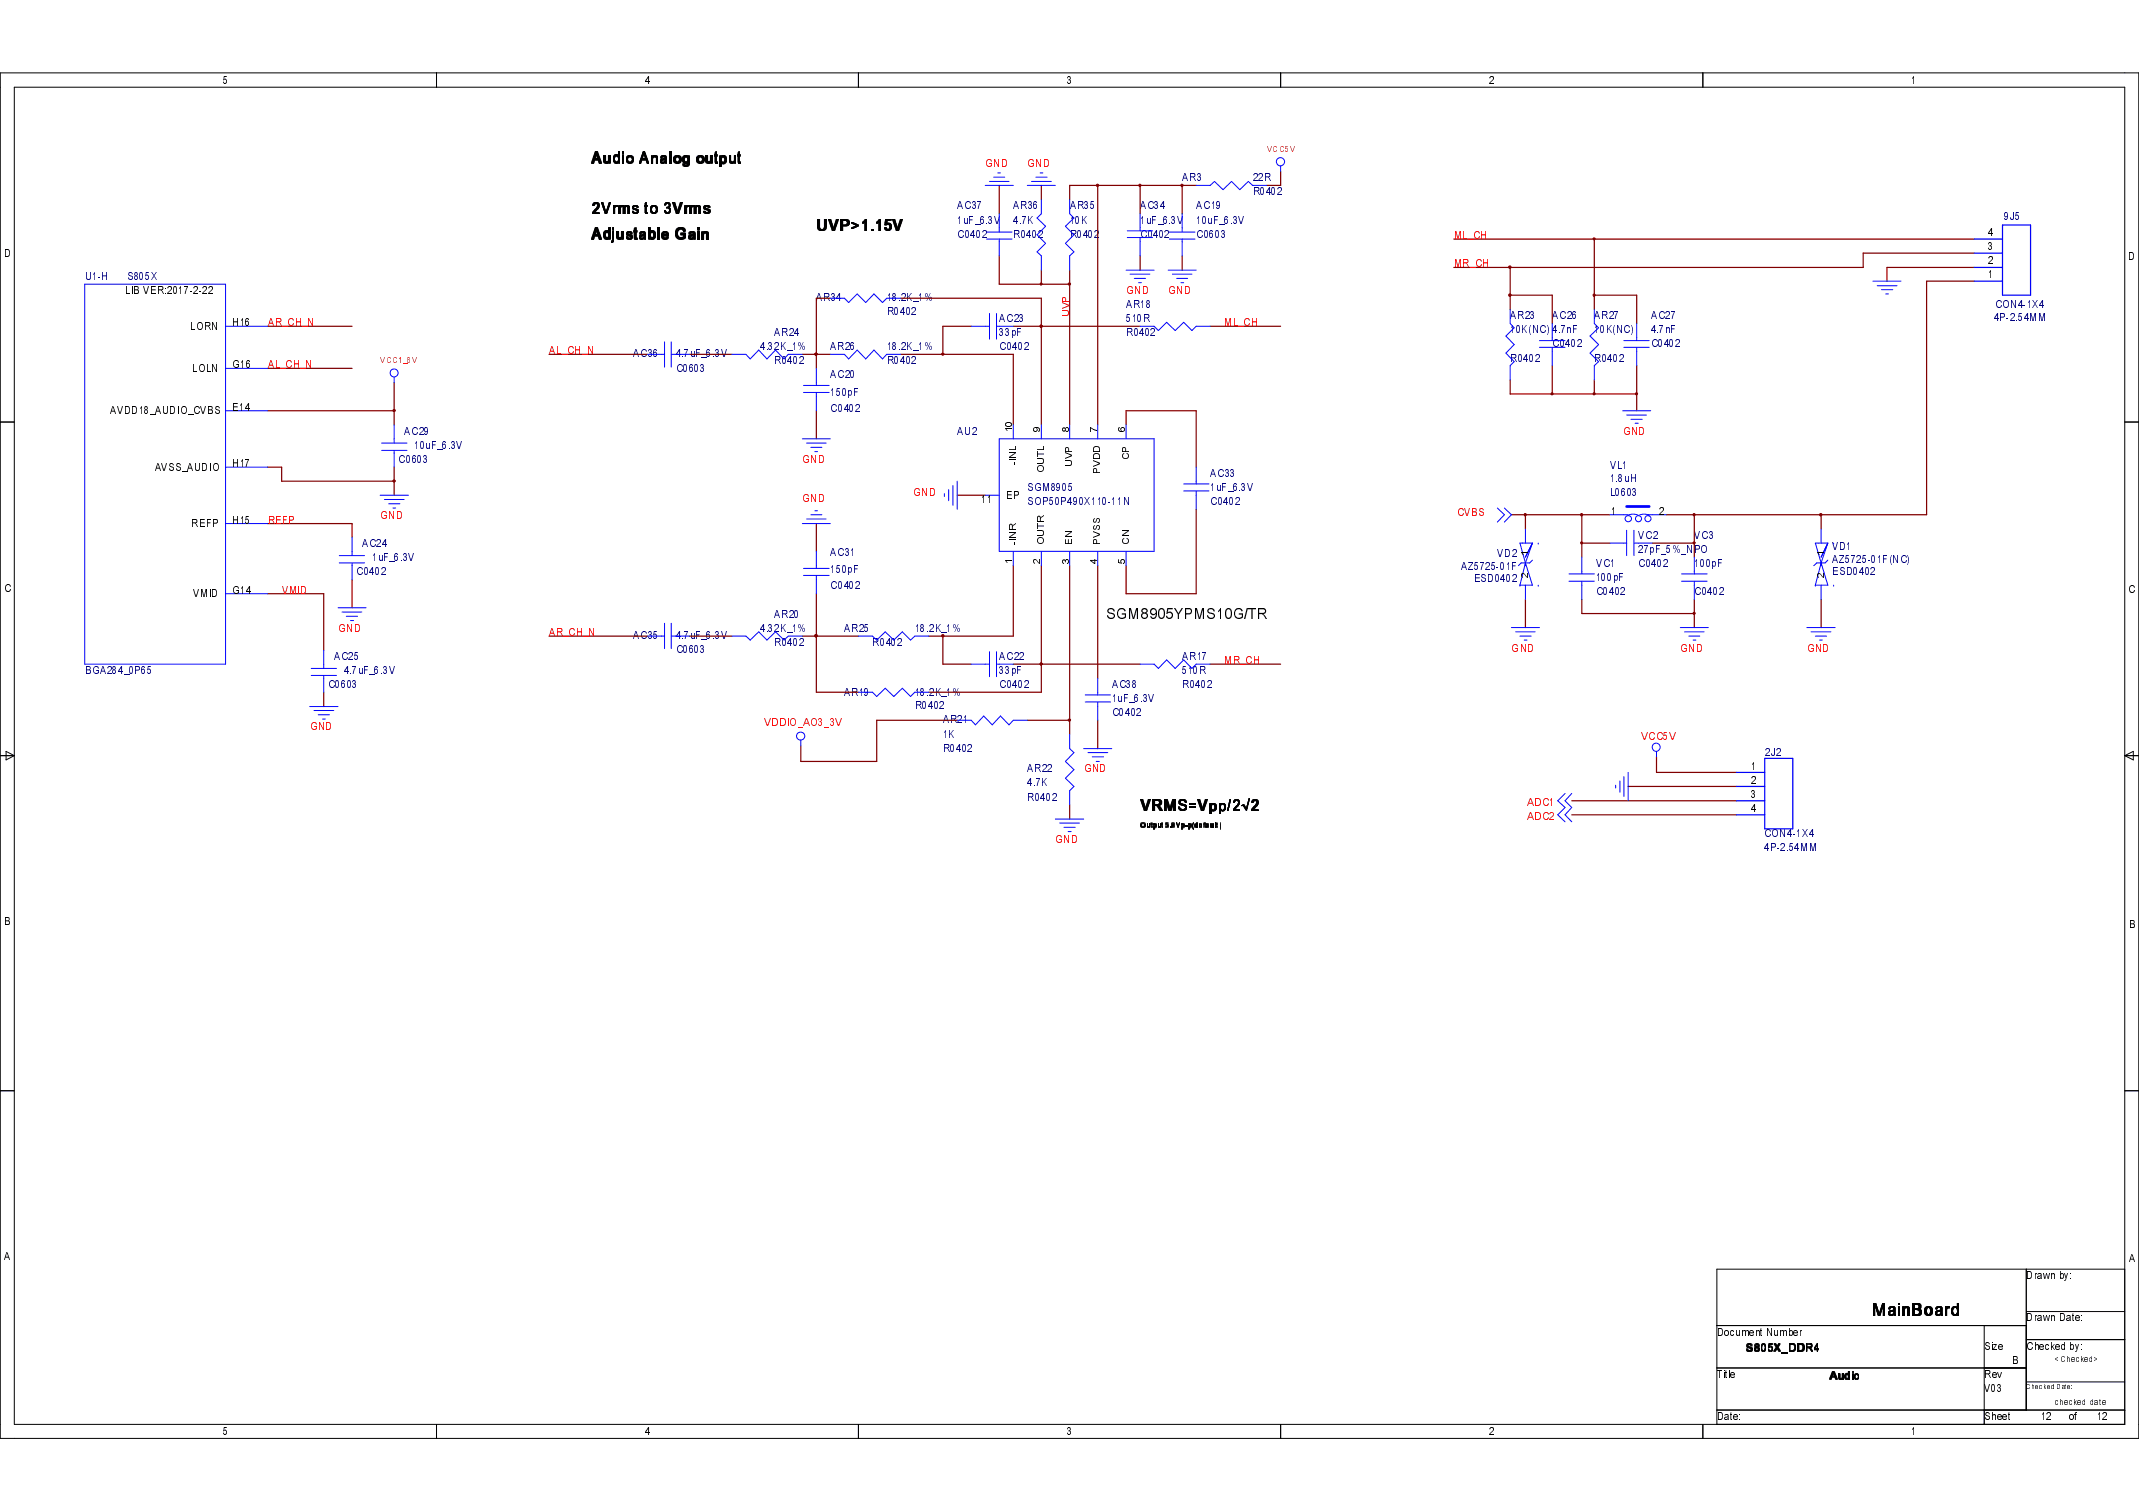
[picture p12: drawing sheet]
<svg xmlns="http://www.w3.org/2000/svg" width="297mm" height="210mm" viewBox="0 0 297 210" stroke-linecap="round" stroke-linejoin="round" font-family="sans-serif">
<g fill="none" stroke="#800000" stroke-width=".17">
<path d="M138.8 35.5v4h9.7M138.8 25.7v4M144.6 25.7v2M144.6 37.5v2M148.5 37.5v21.5M152.4 25.7v33.3M158.3 25.7v4M158.3 35.5v2M164.2 25.7v4M164.2 35.5v2M166.1 25.7h-17.6v2M177.8 23.8v1.9h-1.9"/>
<path d="M201.9 33.2h72.2M209.7 37.1v5.9M221.4 33.2v9.8M274.1 39h-6.6v32.5h-36.1M274.1 35.1h-15.4v2h-56.8M274.1 37.1h-12.1v1.9M37.2 57h17.5M37.2 51.1h11.7M37.2 45.3h11.7M54.7 53.1v5.9M76.2 49.2h13.7M95.8 49.2h5.8"/>
<path d="M111.4 49.2h3.9M113.4 49.2h.1M113.4 57v3.9M115.3 41.4h-1.9v9.7M125.1 49.2h15.6v9.8M125.1 41.4h19.5v17.6M134.9 45.3h-4v3.9M140.7 45.3h17.6M144.6 45.3h.1M156.4 59v-2h9.7v7.9M168.1 45.3h9.7M209.7 52.7v2h17.6"/>
<path d="M209.7 41h5.9v3.9M215.6 50.8v3.9M221.4 41h5.9v3.9M221.4 52.7v2M227.3 50.8v6.2M37.2 72.7h11.7v1.9M37.2 64.9h1.9v1.9h15.6M54.7 64.9v3.8M113.4 72.7v3.8M132.9 68.7h3.9M140.7 78.5v9.8h-11.7M144.6 78.5v17.6h-15.6"/>
<path d="M148.5 78.5v23.4M152.4 78.5v15.6M166.1 70.7v11.7h-9.7v-3.9M209.9 71.5h13.7M211.8 71.5v1.9M219.7 71.5v5.8M219.7 75.4h3.9M229.4 75.4h5.9M235.3 71.5v5.8M252.9 71.5v1.9M37.2 82.4h7.8v7.9M45 96.1v2"/>
<path d="M48.9 80.5v3.9M76.2 88.3h13.7M95.8 88.3h5.8M111.4 88.3h7.8M113.4 88.3h.1M113.4 82.4v13.7h5.8M130.9 88.3v3.9h4M132.9 100h-11.2v5.7h-10.5v-2.2M140.7 92.2h17.6M142.7 100h5.8M144.6 92.2h.1M152.4 100v3.9"/>
<path d="M168.1 92.2h9.7M211.8 83.2v3.9M219.7 83.2v2h15.6M235.3 83.2v3.9M252.9 83.2v3.9M148.5 111.7v2M218.3 111.2h22.8M218.3 113.1h22.8M226.1 109.2h15M230 105.1v2.1h11.1"/>
</g>
<path d="M219.5 71.3h.2v.3h-.2z" fill-rule="evenodd" fill="#800000"/>
<path d="M219.5 71.3h.2v.3h-.2z" fill="none" stroke="#800000" stroke-width=".14"/>
<path d="M219.5 75.3h.2v.2h-.2z" fill-rule="evenodd" fill="#800000"/>
<path d="M219.5 75.3h.2v.2h-.2z" fill="none" stroke="#800000" stroke-width=".14"/>
<path d="M211.7 71.3h.2v.3h-.2z" fill-rule="evenodd" fill="#800000"/>
<path d="M211.7 71.3h.2v.3h-.2z" fill="none" stroke="#800000" stroke-width=".14"/>
<path d="M235.1 75.3h.3v.2h-.3z" fill-rule="evenodd" fill="#800000"/>
<path d="M235.1 75.3h.3v.2h-.3z" fill="none" stroke="#800000" stroke-width=".14"/>
<path d="M235.1 71.3h.3v.3h-.3z" fill-rule="evenodd" fill="#800000"/>
<path d="M235.1 71.3h.3v.3h-.3z" fill="none" stroke="#800000" stroke-width=".14"/>
<path d="M252.7 71.3h.3v.3h-.3z" fill-rule="evenodd" fill="#800000"/>
<path d="M252.7 71.3h.3v.3h-.3z" fill="none" stroke="#800000" stroke-width=".14"/>
<path d="M209.5 40.8h.3v.3h-.3z" fill-rule="evenodd" fill="#800000"/>
<path d="M209.5 40.8h.3v.3h-.3z" fill="none" stroke="#800000" stroke-width=".14"/>
<path d="M209.5 37h.3v.2h-.3z" fill-rule="evenodd" fill="#800000"/>
<path d="M209.5 37h.3v.2h-.3z" fill="none" stroke="#800000" stroke-width=".14"/>
<path d="M221.3 40.8h.2v.3h-.2z" fill-rule="evenodd" fill="#800000"/>
<path d="M221.3 40.8h.2v.3h-.2z" fill="none" stroke="#800000" stroke-width=".14"/>
<path d="M221.3 33.1h.2v.2h-.2z" fill-rule="evenodd" fill="#800000"/>
<path d="M221.3 33.1h.2v.2h-.2z" fill="none" stroke="#800000" stroke-width=".14"/>
<path d="M54.6 56.9h.3v.2h-.3z" fill-rule="evenodd" fill="#800000"/>
<path d="M54.6 56.9h.3v.2h-.3z" fill="none" stroke="#800000" stroke-width=".14"/>
<path d="M113.2 49.1h.2v.2h-.2z" fill-rule="evenodd" fill="#800000"/>
<path d="M113.2 49.1h.2v.2h-.2z" fill="none" stroke="#800000" stroke-width=".14"/>
<path d="M113.2 88.1h.2v.3h-.2z" fill-rule="evenodd" fill="#800000"/>
<path d="M113.2 88.1h.2v.3h-.2z" fill="none" stroke="#800000" stroke-width=".14"/>
<path d="M144.5 39.3h.2v.2h-.2z" fill-rule="evenodd" fill="#800000"/>
<path d="M144.5 39.3h.2v.2h-.2z" fill="none" stroke="#800000" stroke-width=".14"/>
<path d="M148.4 39.3h.2v.2h-.2z" fill-rule="evenodd" fill="#800000"/>
<path d="M148.4 39.3h.2v.2h-.2z" fill="none" stroke="#800000" stroke-width=".14"/>
<path d="M148.4 99.9h.2v.2h-.2z" fill-rule="evenodd" fill="#800000"/>
<path d="M148.4 99.9h.2v.2h-.2z" fill="none" stroke="#800000" stroke-width=".14"/>
<path d="M54.6 66.7h.3v.2h-.3z" fill-rule="evenodd" fill="#800000"/>
<path d="M54.6 66.7h.3v.2h-.3z" fill="none" stroke="#800000" stroke-width=".14"/>
<path d="M130.8 49.1h.3v.2h-.3z" fill-rule="evenodd" fill="#800000"/>
<path d="M130.8 49.1h.3v.2h-.3z" fill="none" stroke="#800000" stroke-width=".14"/>
<path d="M144.5 45.2h.2v.2h-.2z" fill-rule="evenodd" fill="#800000"/>
<path d="M144.5 45.2h.2v.2h-.2z" fill="none" stroke="#800000" stroke-width=".14"/>
<path d="M164 25.6h.2v.3h-.2z" fill-rule="evenodd" fill="#800000"/>
<path d="M164 25.6h.2v.3h-.2z" fill="none" stroke="#800000" stroke-width=".14"/>
<path d="M152.3 25.6h.2v.3h-.2z" fill-rule="evenodd" fill="#800000"/>
<path d="M152.3 25.6h.2v.3h-.2z" fill="none" stroke="#800000" stroke-width=".14"/>
<path d="M158.2 25.6h.2v.3h-.2z" fill-rule="evenodd" fill="#800000"/>
<path d="M158.2 25.6h.2v.3h-.2z" fill="none" stroke="#800000" stroke-width=".14"/>
<path d="M130.8 88.1h.3v.3h-.3z" fill-rule="evenodd" fill="#800000"/>
<path d="M130.8 88.1h.3v.3h-.3z" fill="none" stroke="#800000" stroke-width=".14"/>
<path d="M144.5 92.1h.2v.2h-.2z" fill-rule="evenodd" fill="#800000"/>
<path d="M144.5 92.1h.2v.2h-.2z" fill="none" stroke="#800000" stroke-width=".14"/>
<path d="M215.4 54.6h.2v.2h-.2z" fill-rule="evenodd" fill="#800000"/>
<path d="M215.4 54.6h.2v.2h-.2z" fill="none" stroke="#800000" stroke-width=".14"/>
<path d="M221.3 54.6h.2v.2h-.2z" fill-rule="evenodd" fill="#800000"/>
<path d="M221.3 54.6h.2v.2h-.2z" fill="none" stroke="#800000" stroke-width=".14"/>
<path d="M227.1 54.6h.3v.2h-.3z" fill-rule="evenodd" fill="#800000"/>
<path d="M227.1 54.6h.3v.2h-.3z" fill="none" stroke="#800000" stroke-width=".14"/>
<path d="M235.1 85h.3v.2h-.3z" fill-rule="evenodd" fill="#800000"/>
<path d="M235.1 85h.3v.2h-.3z" fill="none" stroke="#800000" stroke-width=".14"/>
<path d="M113.2 49.1h.2v.2h-.2z" fill-rule="evenodd" fill="#800000"/>
<path d="M113.2 49.1h.2v.2h-.2z" fill="none" stroke="#800000" stroke-width=".14"/>
<path d="M113.2 88.1h.2v.3h-.2z" fill-rule="evenodd" fill="#800000"/>
<path d="M113.2 88.1h.2v.3h-.2z" fill="none" stroke="#800000" stroke-width=".14"/>
<path d="M144.5 45.2h.2v.2h-.2z" fill-rule="evenodd" fill="#800000"/>
<path d="M144.5 45.2h.2v.2h-.2z" fill="none" stroke="#800000" stroke-width=".14"/>
<path d="M144.5 92.1h.2v.2h-.2z" fill-rule="evenodd" fill="#800000"/>
<path d="M144.5 92.1h.2v.2h-.2z" fill="none" stroke="#800000" stroke-width=".14"/>
<g fill="none" stroke="#00f" stroke-width=".14">
<path d="M11.8 39.5h19.5v52.7h-19.5zM136.8 25.7h3.9M137 32.2h3.5M137 33.2h3.5M137.4 25.2h2.7M138 24.6h1.5M138.6 24h.3M138.8 29.7v2.5M138.8 33.2v2.3M142.7 25.7h3.9M143.3 25.2h2.7M143.8 24.6h1.6"/>
<path d="M144.4 24h.4M144.6 27.7v2l-.6 .6 1.2 1.1-1.2 1.2 1.2 1.2-1.2 1.2 .6 .5v2M148.5 27.7v2l.6 .6-1.1 1.1 1.1 1.2-1.1 1.2 1.1 1.2-.6 .5v2M156.4 37.5h3.9M156.5 33h3.6M156.5 32h3.6M156.9 38.1h2.8M157.5 38.7h1.6M158.1 39.2h.4M158.3 29.7v2.3M158.3 33v2.5M162.2 37.5h3.9"/>
<path d="M162.4 32.2h3.5M162.4 33.2h3.5M162.8 38.1h2.7M163.4 38.7h1.5M164 39.2h.4M164.2 29.7v2.5M164.2 33.2v2.3M166.1 25.7h2l.6-.5 1.1 1.1 1.2-1.1 1.2 1.1 1.2-1.1 .5 .5h2M177.8 23v.8M260.1 39h3.9M260.7 39.7h2.7M31.3 57h5.9"/>
<path d="M31.3 51.1h5.9M31.3 45.3h5.9M54.7 52.4v.7M54.7 59v2.5M89.9 49.2h2.4M92.3 47.5v3.5M93.2 49.2h2.6M93.2 47.5v3.5M101.6 49.2h2l.6 .6 1.2-1.2 1.1 1.2 1.2-1.2 1.2 1.2 .6-.6h1.9M111.6 54.5h3.5M111.6 53.5h3.5M113.4 51.1v2.4"/>
<path d="M113.4 54.5v2.5M115.3 49.2h2l.6 .6 1.1-1.2 1.2 1.2 1.2-1.2 1.2 1.2 .5-.6h2M115.3 41.4h2l.6 .6 1.1-1.2 1.2 1.2 1.2-1.2 1.2 1.2 .5-.6h2M134.9 45.3h2.5M137.4 43.5v3.6M138.4 43.5v3.6M138.4 45.3h2.3M140.7 59v1.9M144.6 59v1.9M148.5 59v1.9M152.4 59v1.9M156.4 59v1.9"/>
<path d="M158.3 45.3h2l.6 .6 1.1-1.2 1.2 1.2 1.2-1.2 1.1 1.2 .6-.6h2M209.7 43v1.9l.6 .6-1.2 1.2 1.2 1.1-1.2 1.2 1.2 1.2-.6 .6v1.9M213.8 48.2h3.5M213.8 47.3h3.5M215.6 44.9v2.4M215.6 48.2v2.6M221.4 43v1.9l.6 .6-1.2 1.2 1.2 1.1-1.2 1.2 1.2 1.2-.6 .6v1.9M225.3 57h3.9M225.5 48.2h3.5M225.5 47.3h3.5M225.9 57.6h2.7M226.5 58.2h1.5"/>
<path d="M227.1 58.8h.4M227.3 44.9v2.4M227.3 48.2v2.6M261.3 40.2h1.5M261.9 40.8h.4M31.3 64.9h5.9M31.3 72.7h5.9M47.1 78.1h3.5M47.1 77.1h3.5M48.9 74.6v2.5M48.9 78.1v2.4M52.8 68.7h3.9"/>
<path d="M53 61.5h3.5M53 62.5h3.5M53.4 69.3h2.7M54 69.9h1.5M54.6 70.5h.3M54.7 62.5v2.4M111.4 60.9h3.9M111.4 72.7h3.9M111.6 79.9h3.5M111.6 78.9h3.5M112 61.5h2.7M112 72.1h2.7"/>
<path d="M112.6 71.5h1.5M112.6 62.1h1.5M113.2 62.7h.3M113.2 70.9h.3M113.4 76.5v2.4M113.4 79.9v2.5M131.1 68.5v.4M131.7 68v1.5M132.3 67.4v2.7M132.9 66.8v3.9M136.8 68.7h2M138.8 60.9h21.5v15.6h-21.5z"/>
<path d="M140.7 76.5v2M144.6 76.5v2M148.5 76.5v2M152.4 76.5v2M156.4 76.5v2M164.4 68.2h3.5M164.4 67.2h3.5M166.1 64.9v2.3M166.1 68.2v2.5M207.9 70.5l1 1-1 1M208.9 70.5l1 1-1 1M211.8 78.1l1 3.1h-1.7"/>
<path d="M211.8 78.1l-.7 3.1M211.8 73.4v2M211.8 78.1v.4M212.8 77.8l-.4 .3h-1.2l-.3 .4M212.8 75.4h-1.7l.7 2.7M212.8 75.4l-1 2.7M212.8 75.4l-1 1.9M213.6 75.4h.1M217.9 79.7h3.5M219.7 77.3v2.4M223.6 75.4h2.3M223.6 71.5h2.5"/>
<path d="M225.9 73.6v3.5M226.1 71.5a1.63 1.63 0 0 1 1.4 0M226.9 75.4h2.5M226.9 73.6v3.5M227.7 71.5a1.63 1.63 0 0 1 1.3 0M228.9 71.5h2.5M233.5 79.7h3.6M235.3 77.3v2.4M252.9 78.1l-.8 3.1M252.9 73.4v2M252.9 78.1v.4M252.9 78.1l.9 3.1h-1.7"/>
<path d="M253.8 77.8l-.4 .3h-1.1l-.4 .4M253.8 75.4h-1.7l.8 2.7M253.8 75.4l-.9 2.7M253.8 75.4l-.9 1.9M254.6 75.4h.1M31.3 82.4h5.9M43 98.1h3.9M43.2 92.8h3.5M43.2 93.8h3.5M43.6 98.6h2.8M44.2 99.2h1.6M44.8 99.8h.4"/>
<path d="M45 90.3v2.5M45 93.8v2.3M46.9 84.4h3.9M47.5 85h2.7M48.1 85.6h1.6M48.7 86.1h.4M89.9 88.3h2.4M92.3 86.5v3.5M93.2 88.3h2.6M93.2 86.5v3.5M101.6 88.3h2l.6 .6 1.2-1.2 1.1 1.2 1.2-1.2 1.2 1.2 .6-.6h1.9M119.2 88.3h2l.5 .6 1.2-1.2 1.2 1.2 1.2-1.2 1.1 1.2 .6-.6h2"/>
<path d="M119.2 96.1h2l.5 .6 1.2-1.2 1.2 1.2 1.2-1.2 1.1 1.2 .6-.6h2M132.9 100h2l.6 .6 1.1-1.2 1.2 1.2 1.1-1.2 1.2 1.2 .6-.6h2M134.9 92.2h2.5M137.4 90.5v3.4M138.4 92.2h2.3M138.4 90.5v3.4M150.7 97.5h3.5M150.7 96.5h3.5M152.4 94.1v2.4M152.4 97.5v2.5M158.3 92.2h2l.6 .6 1.1-1.2 1.2 1.2 1.2-1.2 1.1 1.2 .6-.6h2M209.9 87.1h3.9"/>
<path d="M210.5 87.7h2.7M211.1 81.2h.1M211.1 88.3h1.5M211.7 88.9h.3M211.8 81.2v2M213.6 81.2h.1M217.9 80.7h3.5M219.7 80.7v2.5M233.3 87.1h3.9M233.5 80.7h3.6M233.9 87.7h2.7M234.5 88.3h1.5"/>
<path d="M235.1 88.9h.4M235.3 80.7v2.5M250.9 87.1h3.9M251.5 87.7h2.8M252.1 81.2h.1M252.1 88.3h1.6M252.7 88.9h.4M252.9 81.2v2M254.6 81.2h.1M111.2 102.7v.8M146.6 113.7h3.9M147.1 114.3h2.8"/>
<path d="M147.7 114.9h1.6M148.3 115.4h.5M148.5 101.9v2l.6 .6-1.1 1.2 1.1 1.1-1.1 1.2 1.1 1.2-.6 .6v1.9M150.5 103.9h3.9M151.1 104.5h2.7M151.7 105.1h1.5M152.2 105.7h.5M217.3 110.2l-1 1 1 .9-1 1 1 1M218.3 110.2l-1 1 1 .9-1 1 1 1M224.4 109v.4M225 108.4v1.6M225.5 107.8v2.8"/>
<path d="M226.1 107.2v4M230 104.3v.8"/>
<circle cx="177.8" cy="22.5" r=".57"/>
<circle cx="54.7" cy="51.8" r=".56"/>
<circle cx="226.1" cy="72" r=".44"/>
<circle cx="227.5" cy="72" r=".43"/>
<circle cx="228.8" cy="72" r=".43"/>
<circle cx="111.2" cy="102.2" r=".56"/>
<circle cx="230" cy="103.7" r=".56"/>
</g>
<path d="M225.9 70.3h3.1" fill="none" stroke="#00f" stroke-width=".38"/>
<path d="M274.1 39h4M274.1 37.1h4M274.1 35.1h4M274.1 33.2h4M278.1 31.2h3.9v9.8h-3.9zM241.1 107.2h4M241.1 109.2h4M241.1 111.2h4M241.1 113.1h4M245.1 105.3h3.9v9.8h-3.9z" fill="none" stroke="#00f" stroke-width=".17"/>
<g fill="none" stroke="#000" stroke-width=".14">
<path d="M0 10.1h297v189.6h-297zM2 12.1h293.1v185.6h-293.1zM60.6 10.1v2M119.2 10.1v2M177.8 10.1v2M236.5 10.1v2M0 58.6h2M295.1 58.6h1.9M0 104.9h2M.8 104.3l1.2 .6-1.2 .6zM295.1 104.9h1.9M295.1 104.9l1.1-.6v1.2z"/>
<path d="M0 151.4h2M295.1 151.4h1.9M281.4 176.2v19.5M295.1 176.2h-56.7v21.5M60.6 197.7v2M119.2 197.7v2M177.8 197.7v2M236.5 197.7v2M238.4 189.9h43M238.4 195.7h56.7M238.4 184h43M275.5 184v13.7"/>
<path d="M281.4 186h13.7M281.4 182.1h13.7M281.4 191.9h13.7"/>
</g>
<text font-size="2.4" x="260" y="182.7">MainBoard</text>
<g font-size="2.2">
<text x="82.2" y="22.6">Audio Analog output</text>
<text x="82.2" y="29.7">2Vrms to 3Vrms</text>
<text x="82.2" y="33.2">Adjustable Gain</text>
<text x="113.5" y="32">UVP&gt;1.15V</text>
<text x="158.4" y="112.5">VRMS=Vpp/2√2</text>
</g>
<text font-size="2" x="153.6" y="85.9">SGM8905YPMS10G/TR</text>
<g font-size="1.6">
<text x="242.4" y="187.6">S805X_DDR4</text>
<text x="254" y="191.5">Audio</text>
</g>
<g font-size="1.5" fill="#f00">
<text x="106.1" y="100.8">VDDIO_AO3_3V</text>
<text x="227.9" y="102.7">VCC5V</text>
<text x="212" y="111.9">ADC1</text>
<text x="212" y="113.9">ADC2</text>
</g>
<g font-size="1.4">
<text x="30.9" y="11.6">5</text>
<text x="89.5" y="11.6">4</text>
<text x="148.2" y="11.6">3</text>
<text x="206.8" y="11.6">2</text>
<text x="265.4" y="11.6">1</text>
<text x=".5" y="35.6">D</text>
<text x="276.1" y="34.8">3</text>
<text x="276.1" y="32.8">4</text>
<text x="17.4" y="40.8">LIB VER:2017-2-22</text>
<text x="276.1" y="38.7">1</text>
<text x="276.1" y="36.7">2</text>
<text x="295.6" y="36">D</text>
<text x="26.4" y="45.8">LORN</text>
<text x="32.3" y="45.3">H16</text>
<text x="26.7" y="51.6">LOLN</text>
<text x="32.3" y="51.1">G16</text>
<text x="15.3" y="57.5">AVDD18_AUDIO_CVBS</text>
<text x="32.3" y="57">E14</text>
<text x="140.7" y="60">1</text>
<text x="140.7" y="59.2">0</text>
<text x="144.6" y="60">9</text>
<text x="148.5" y="60">8</text>
<text x="152.4" y="60">7</text>
<text x="156.4" y="60">6</text>
<text x="21.5" y="65.4">AVSS_AUDIO</text>
<text x="32.3" y="64.9">H17</text>
<text x="141.2" y="64.5">-</text>
<text x="141.2" y="64.1">I</text>
<text x="141.2" y="63.7">N</text>
<text x="141.2" y="62.7">L</text>
<text x="145.1" y="65.6">O</text>
<text x="145.1" y="64.5">U</text>
<text x="145.1" y="63.5">T</text>
<text x="145.1" y="62.7">L</text>
<text x="149.1" y="64.8">U</text>
<text x="149.1" y="63.8">V</text>
<text x="149.1" y="62.8">P</text>
<text x="152.9" y="65.8">P</text>
<text x="152.9" y="64.9">V</text>
<text x="152.9" y="63.9">D</text>
<text x="152.9" y="62.9">D</text>
<text x="156.9" y="63.8">C</text>
<text x="156.9" y="62.8">P</text>
<text x="136.3" y="69.8">11</text>
<text x="139.7" y="69.3">EP</text>
<text x="223.8" y="71.5">1</text>
<text x="230.4" y="71.5">2</text>
<text x="26.6" y="73.2">REFP</text>
<text x="32.3" y="72.7">H15</text>
<text x="141.2" y="75.6">-</text>
<text x="141.2" y="75.1">I</text>
<text x="141.2" y="74.8">N</text>
<text x="141.2" y="73.7">R</text>
<text x="145.1" y="75.6">O</text>
<text x="145.1" y="74.5">U</text>
<text x="145.1" y="73.5">T</text>
<text x="145.1" y="72.6">R</text>
<text x="149.1" y="75.6">E</text>
<text x="149.1" y="74.7">N</text>
<text x="152.9" y="75.6">P</text>
<text x="152.9" y="74.7">V</text>
<text x="152.9" y="73.7">S</text>
<text x="152.9" y="72.8">S</text>
<text x="156.9" y="75.6">C</text>
<text x="156.9" y="74.6">N</text>
<text x="212.3" y="77.1">1</text>
<text x="253.4" y="77.1">1</text>
<text x=".5" y="82.1">C</text>
<text x="26.8" y="82.9">VMID</text>
<text x="32.3" y="82.4">G14</text>
<text x="140.7" y="78.3">1</text>
<text x="144.6" y="78.3">2</text>
<text x="148.5" y="78.3">3</text>
<text x="152.4" y="78.3">4</text>
<text x="156.4" y="78.3">5</text>
<text x="212.3" y="80.3">2</text>
<text x="253.4" y="80.3">2</text>
<text x="295.6" y="82.3">C</text>
<text x="243.1" y="106.8">1</text>
<text x="243.1" y="108.8">2</text>
<text x="243.1" y="110.8">3</text>
<text x="243.1" y="112.7">4</text>
<text x=".5" y="128.4">B</text>
<text x="295.6" y="128.9">B</text>
<text x=".5" y="175">A</text>
<text x="281.4" y="177.6">Drawn by:</text>
<text x="295.6" y="175.2">A</text>
<text x="238.4" y="185.4">Document Number</text>
<text x="281.4" y="183.4">Drawn Date:</text>
<text x="238.4" y="191.3">Title</text>
<text x="275.5" y="191.3">Rev</text>
<text x="275.5" y="187.4">Size</text>
<text x="279.4" y="189.3">B</text>
<text x="281.4" y="187.4">Checked by:</text>
<text x="238.4" y="197.1">Date:</text>
<text x="275.5" y="193.2">V03</text>
<text x="275.5" y="197.1">Sheet</text>
<text x="283.4" y="197.1">12</text>
<text x="287.3" y="197.1">of</text>
<text x="291.2" y="197.1">12</text>
<text x="30.9" y="199.2">5</text>
<text x="89.5" y="199.2">4</text>
<text x="148.2" y="199.2">3</text>
<text x="206.8" y="199.2">2</text>
<text x="265.4" y="199.2">1</text>
</g>
<g font-size="1.4" fill="#f00">
<text x="136.8" y="23.2">GND</text>
<text x="142.7" y="23.2">GND</text>
<text x="201.9" y="33.2">ML_CH</text>
<text x="148.5" y="42">P</text>
<text x="156.4" y="40.8">GND</text>
<text x="162.2" y="40.8">GND</text>
<text x="201.9" y="37.1">MR_CH</text>
<text x="37.2" y="45.3">AR_CH_N</text>
<text x="148.5" y="43.9">U</text>
<text x="148.5" y="42.9">V</text>
<text x="170" y="45.3">ML_CH</text>
<text x="37.2" y="51.1">AL_CH_N</text>
<text x="76.2" y="49.2">AL_CH_N</text>
<text x="111.4" y="64.3">GND</text>
<text x="225.3" y="60.4">GND</text>
<text x="111.4" y="69.7">GND</text>
<text x="126.8" y="68.9">GND</text>
<text x="202.3" y="71.7">CVBS</text>
<text x="37.2" y="72.7">REFP</text>
<text x="52.8" y="72.1">GND</text>
<text x="39.1" y="82.4">VMID</text>
<text x="46.9" y="87.7">GND</text>
<text x="76.2" y="88.3">AR_CH_N</text>
<text x="170" y="92.2">MR_CH</text>
<text x="209.9" y="90.5">GND</text>
<text x="233.3" y="90.5">GND</text>
<text x="250.9" y="90.5">GND</text>
<text x="43" y="101.4">GND</text>
<text x="150.5" y="107.2">GND</text>
<text x="146.6" y="117">GND</text>
</g>
<g font-size="1.4" fill="#000080">
<text x="132.9" y="29.1">AC37</text>
<text x="140.7" y="29.1">AR36</text>
<text x="148.5" y="29.1">AR35</text>
<text x="158.3" y="29.1">AC34</text>
<text x="164.2" y="25.2">AR3</text>
<text x="166.1" y="29.1">AC19</text>
<text x="173.9" y="27.1">R0402</text>
<text x="173.9" y="25.2">22R</text>
<text x="132.9" y="33">C0402</text>
<text x="132.9" y="31">1uF_6.3V</text>
<text x="140.7" y="33">R0402</text>
<text x="140.7" y="31">4.7K</text>
<text x="148.5" y="33">R0402</text>
<text x="148.5" y="31">10K</text>
<text x="158.3" y="33">C0402</text>
<text x="158.3" y="31">1uF_6.3V</text>
<text x="166.1" y="33">C0603</text>
<text x="166.1" y="31">10uF_6.3V</text>
<text x="278.3" y="30.5">9J5</text>
<text x="11.8" y="38.9">U1-H</text>
<text x="17.6" y="38.9">S805X</text>
<text x="113.4" y="41.8">AR34</text>
<text x="123.1" y="41.8">18.2K_1%</text>
<text x="107.5" y="46.7">AR24</text>
<text x="123.1" y="43.8">R0402</text>
<text x="138.8" y="44.7">AC23</text>
<text x="138.8" y="46.7">33pF</text>
<text x="156.4" y="42.8">AR18</text>
<text x="156.4" y="46.7">R0402</text>
<text x="156.4" y="44.7">510R</text>
<text x="209.7" y="44.3">AR23</text>
<text x="209.7" y="46.3">10K(NC) 4.7nF</text>
<text x="215.6" y="44.3">AC26</text>
<text x="221.4" y="44.3">AR27</text>
<text x="221.4" y="46.3">10K(NC)</text>
<text x="229.2" y="44.3">AC27</text>
<text x="229.2" y="46.3">4.7nF</text>
<text x="276.9" y="44.5">4P-2.54MM</text>
<text x="277" y="42.8">CON4-1X4</text>
<text x="88" y="49.6">AC36</text>
<text x="93.8" y="51.6">C0603</text>
<text x="93.8" y="49.6">4.7uF_6.3V</text>
<text x="105.5" y="48.6">4.32K_1%</text>
<text x="107.5" y="50.6">R0402</text>
<text x="115.3" y="48.6">AR26</text>
<text x="115.3" y="52.5">AC20</text>
<text x="123.1" y="50.6">R0402</text>
<text x="123.1" y="48.6">18.2K_1%</text>
<text x="138.8" y="48.6">C0402</text>
<text x="209.7" y="50.2">R0402</text>
<text x="215.6" y="48.2">C0402</text>
<text x="221.4" y="50.2">R0402</text>
<text x="229.2" y="48.2">C0402</text>
<text x="115.3" y="57.2">C0402</text>
<text x="115.3" y="54.9">150pF</text>
<text x="55.3" y="64.3">C0603</text>
<text x="56.1" y="60.4">AC29</text>
<text x="57.5" y="62.3">10uF_6.3V</text>
<text x="132.9" y="60.4">AU2</text>
<text x="223.6" y="65.1">VL1</text>
<text x="142.7" y="70.1">SOP50P490X110-11N</text>
<text x="142.7" y="68.2">SGM8905</text>
<text x="168.1" y="66.2">AC33</text>
<text x="168.1" y="70.1">C0402</text>
<text x="168.1" y="68.2">1uF_6.3V</text>
<text x="223.6" y="68.9">L0603</text>
<text x="223.6" y="67">1.8uH</text>
<text x="50.2" y="76">AC24</text>
<text x="51.6" y="77.9">1uF_6.3V</text>
<text x="115.3" y="77.1">AC31</text>
<text x="207.9" y="77.3">VD2</text>
<text x="227.5" y="74.8">VC2</text>
<text x="227.5" y="76.8">27pF_5%_NPO</text>
<text x="235.3" y="74.8">VC3</text>
<text x="254.4" y="76.4">VD1</text>
<text x="49.5" y="79.9">C0402</text>
<text x="115.3" y="81.8">C0402</text>
<text x="115.3" y="79.5">150pF</text>
<text x="202.9" y="79.1">AZ5725-01F</text>
<text x="204.6" y="80.9">ESD0402</text>
<text x="221.6" y="78.7">VC1</text>
<text x="221.6" y="82.6">C0402</text>
<text x="221.6" y="80.7">100pF</text>
<text x="227.5" y="78.7">C0402</text>
<text x="235.3" y="82.6">C0402</text>
<text x="235.3" y="78.7">100pF</text>
<text x="254.4" y="79.9">ESD0402</text>
<text x="254.4" y="78.1">AZ5725-01F(NC)</text>
<text x="88" y="88.7">AC35</text>
<text x="93.8" y="88.7">4.7uF_6.3V</text>
<text x="105.5" y="87.7">4.32K_1%</text>
<text x="107.5" y="85.8">AR20</text>
<text x="107.5" y="89.7">R0402</text>
<text x="117.3" y="87.7">AR25</text>
<text x="121.2" y="89.7">R0402</text>
<text x="127" y="87.7">18.2K_1%</text>
<text x="11.8" y="93.6">BGA284_0P65</text>
<text x="45.5" y="95.5">C0603</text>
<text x="46.4" y="91.6">AC25</text>
<text x="47.7" y="93.6">4.7uF_6.3V</text>
<text x="93.8" y="90.7">C0603</text>
<text x="138.8" y="91.6">AC22</text>
<text x="138.8" y="95.5">C0402</text>
<text x="138.8" y="93.6">33pF</text>
<text x="154.4" y="95.5">AC38</text>
<text x="164.2" y="91.6">AR17</text>
<text x="164.2" y="95.5">R0402</text>
<text x="164.2" y="93.6">510R</text>
<text x="117.3" y="96.6">AR19</text>
<text x="127" y="98.5">R0402</text>
<text x="127" y="96.6">18.2K_1%</text>
<text x="130.9" y="100.4">AR21</text>
<text x="154.4" y="99.4">C0402</text>
<text x="154.4" y="97.5">1uF_6.3V</text>
<text x="130.9" y="104.4">R0402</text>
<text x="130.9" y="102.4">1K</text>
<text x="142.7" y="107.2">AR22</text>
<text x="245.1" y="104.9">2J2</text>
<text x="142.7" y="111.2">R0402</text>
<text x="142.7" y="109.2">4.7K</text>
<text x="244.9" y="116.2">CON4-1X4</text>
<text x="245" y="118.2">4P-2.54MM</text>
</g>
<g font-size="1.2" fill="#f00">
<text x="175.9" y="21.1">VCC5V</text>
<text x="52.8" y="50.4">VCC1_8V</text>
</g>
<g font-size="1.2">
<text x="285.3" y="189.1">&lt;Checked&gt;</text>
<text x="285.3" y="195">checked date</text>
</g>
<g font-size="1">
<text x="158.4" y="114.9">Output 5.8Vp-p(default )</text>
<text x="281.4" y="192.8">Checked Date:</text>
</g>
</svg>
